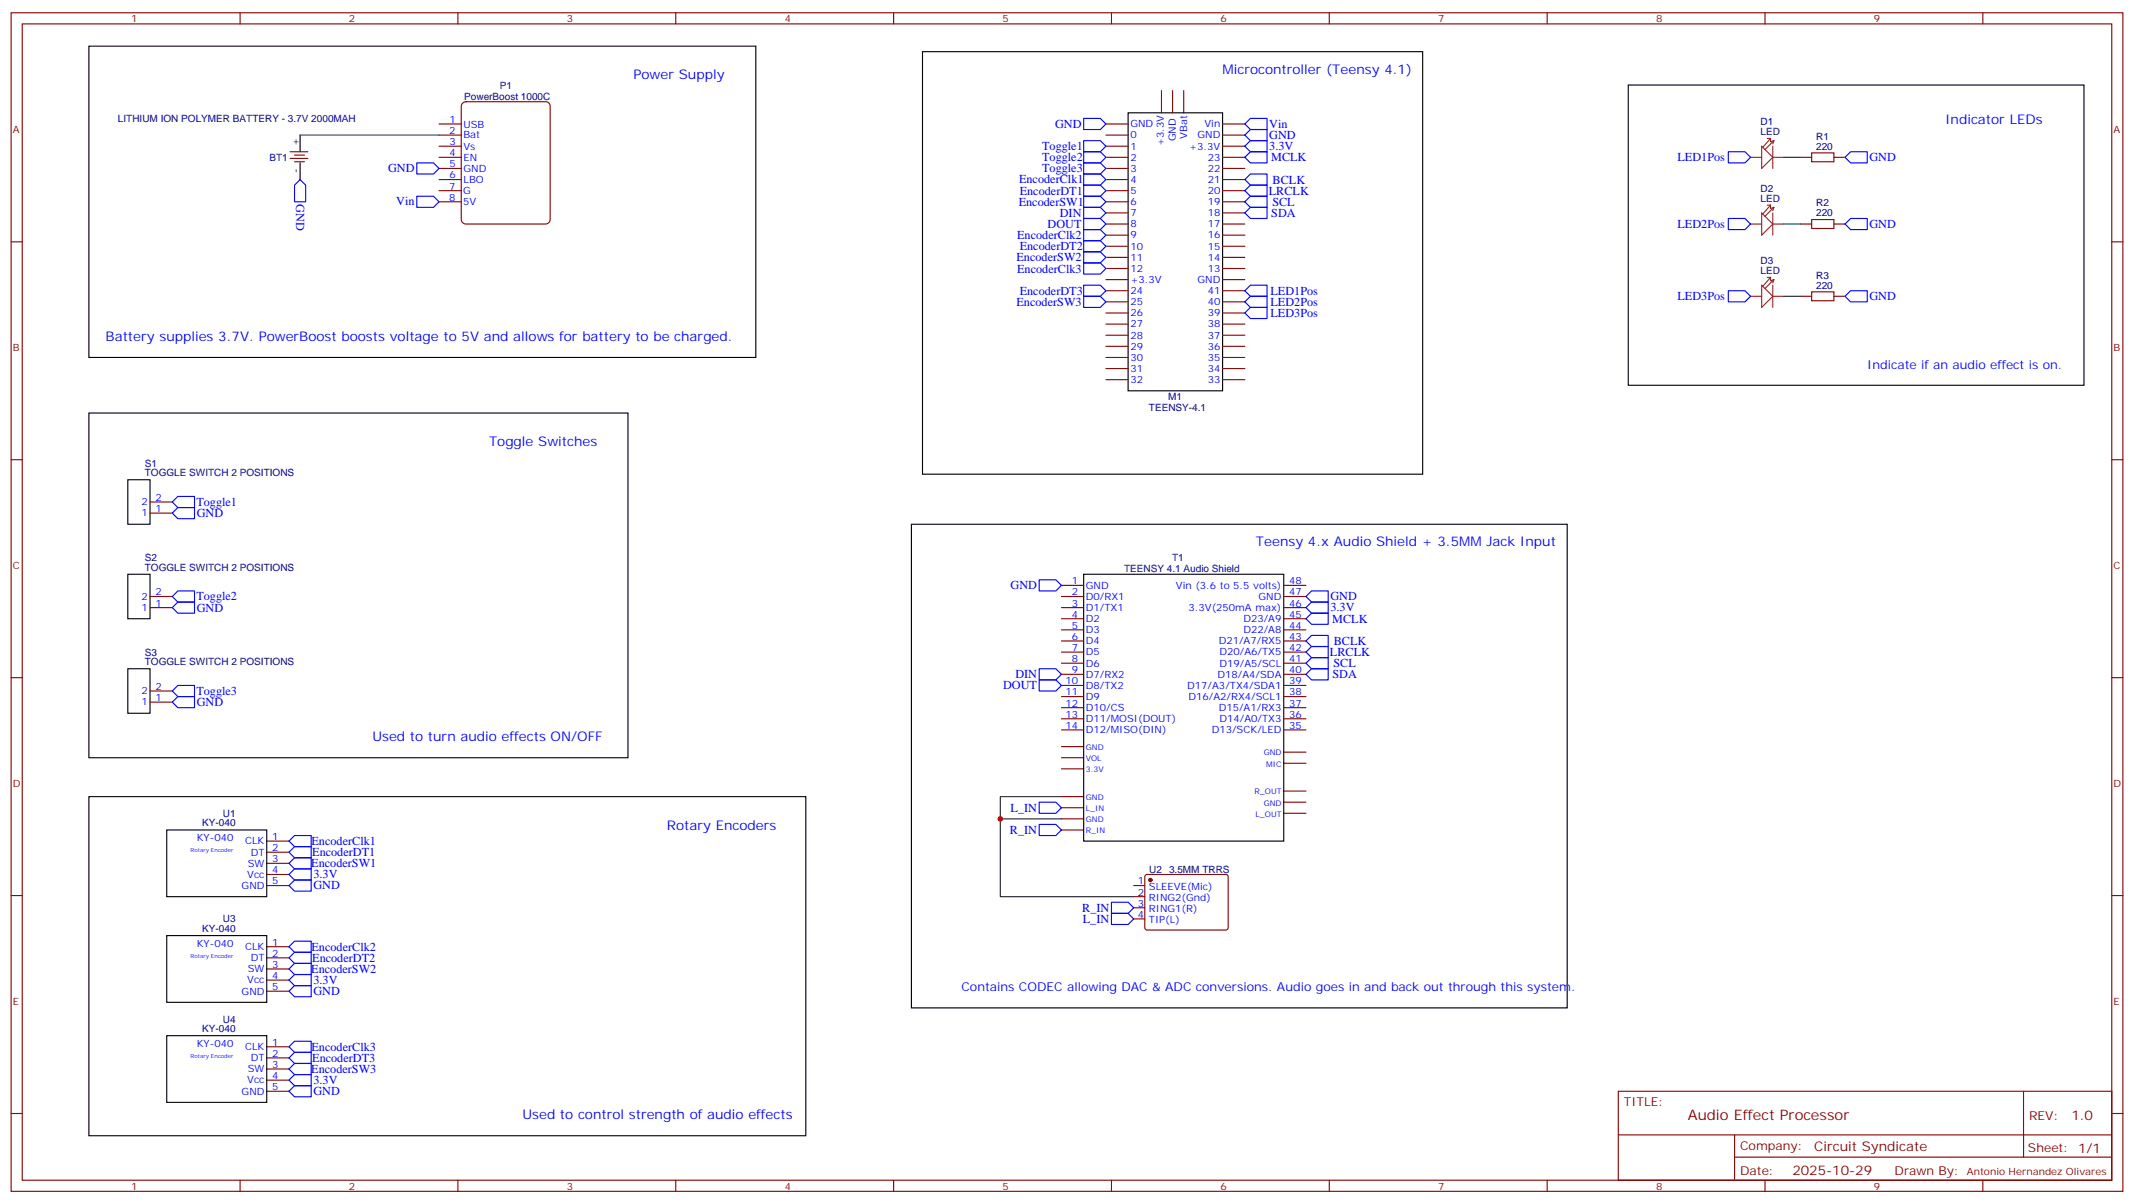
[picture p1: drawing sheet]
<svg xmlns="http://www.w3.org/2000/svg" width="677mm" height="382mm" viewBox="0 0 677 382" stroke-linecap="round" stroke-linejoin="round" font-family="sans-serif">
<g fill="none" stroke="#870000" stroke-width=".35">
<path d="M3.5 4.1h670.3v373.9h-670.3zM7.1 7.6h663.2v366.9h-663.2zM76.2 4.1v3.5M145.3 4.1v3.5M214.5 4.1v3.5M283.6 4.1v3.5M352.8 4.1v3.5M421.9 4.1v3.5M491.1 4.1v3.5M560.2 4.1v3.5M629.4 4.1v3.5M351 39.3h7.1"/>
<path d="M368.7 28.8v7M372.2 28.8v7M375.7 28.8v7M388.1 39.3h7M92.1 50.3h5.6M92.1 48.2h5.6M93.5 51.3h3.2M93.5 49.2h3.2M351 49.9h7.1M351 42.9h7.1M351 46.4h7.1M351 53.4h7.1"/>
<path d="M351 57h7.1M388.1 49.9h7M388.1 42.9h7M388.1 46.4h7M388.1 53.4h7M388.1 57h7M571.5 49.9h3.5M575 48.5h7.1v2.8h-7.1zM582.1 49.9h3.5M3.5 76.7h3.6M351 60.5h7.1M351 64h7.1"/>
<path d="M351 67.6h7.1M351 71.1h7.1M351 74.6h7.1M351 78.1h7.1M388.1 60.5h7M388.1 64h7M388.1 67.6h7M388.1 71.1h7M388.1 74.6h7M388.1 78.1h7M670.3 76.7h3.5M351 81.7h7.1"/>
<path d="M351 85.2h7.1M351 88.7h7.1M351 92.3h7.1M351 95.8h7.1M351 99.3h7.1M388.1 81.7h7M388.1 85.2h7M388.1 88.7h7M388.1 92.3h7M388.1 95.8h7M388.1 99.3h7M351 102.8h7.1"/>
<path d="M351 106.4h7.1M351 109.9h7.1M351 113.4h7.1M351 116.9h7.1M388.1 102.8h7M388.1 106.4h7M388.1 109.9h7M388.1 113.4h7M388.1 116.9h7M351 120.5h7.1M388.1 120.5h7M3.5 145.9h3.6"/>
<path d="M670.3 145.9h3.5M336.9 185.7h7.1M336.9 189.3h7.1M336.9 192.8h7.1M336.9 196.3h7.1M336.9 199.8h7.1M407.5 185.7h7M407.5 189.3h7M407.5 192.8h7M407.5 196.3h7M407.5 199.8h7M3.5 215h3.6"/>
<path d="M336.9 203.4h7.1M336.9 206.9h7.1M336.9 210.4h7.1M336.9 214h7.1M336.9 217.5h7.1M407.5 203.4h7M407.5 206.9h7M407.5 210.4h7M407.5 214h7M407.5 217.5h7M670.3 215h3.5M336.9 236.9h7.1"/>
<path d="M336.9 221h7.1M336.9 224.5h7.1M336.9 228.1h7.1M336.9 231.6h7.1M407.5 238.7h7M407.5 221h7M407.5 224.5h7M407.5 228.1h7M407.5 231.6h7M336.9 240.4h7.1M336.9 243.9h7.1M336.9 256.3h7.1"/>
<path d="M336.9 259.8h7.1M336.9 252.8h7.1M407.5 251h7M407.5 254.5h7M407.5 258.1h7M407.5 242.2h7M336.9 263.3h7.1M363.6 277.7l.5-.2h25.3l.4 .7v16.5l-.7 .4-25.3-.1-.4-.6v-16.2zM3.5 284.2h3.6M359.8 281h3.6M359.8 284.5h3.6M359.8 288h3.6"/>
<path d="M359.8 291.6h3.6M670.3 284.2h3.5M3.5 353.3h3.6M513.6 346.3h156.7v28.2h-156.7zM642.3 346.3v20.9M670.3 353.3h3.5M76.2 374.5v3.5M145.3 374.5v3.5M214.5 374.5v3.5M283.6 374.5v3.5M352.8 374.5v3.5M421.9 374.5v3.5"/>
<path d="M491.1 374.5v3.5M513.7 360.1h156.4M550.6 367.2h119.5M550.6 360.1v14.1M560.2 374.5v3.5M629.4 374.5v3.5"/>
</g>
<path d="M358.1 35.8h30v88.2h-30zM95.2 42.9v5.3M95.2 51.7v5.3M344 182.2h63.5v84.7h-63.5z" fill="none" stroke="#000" stroke-width=".35"/>
<circle cx="365.1" cy="279.2" r=".53" fill="#870000" stroke="#870000" stroke-width=".35"/>
<path d="M146.7 32.9l1.1-.6h25.4a1.41 1.41 0 0 1 1.4 1.4v36a1.51 1.51 0 0 1-1.4 1.4h-25.4a1.51 1.51 0 0 1-1.4-1.4v-36z" fill="#fff" stroke="#800000" stroke-width=".35"/>
<g fill="none" stroke="#870000" stroke-width=".35">
<path d="M139.3 39.3h7.1M139.3 42.9h7.1M139.3 46.4h7.1M139.3 49.9h7.1M139.3 53.4h7.1M139.3 57h7.1M139.3 60.5h7.1M139.3 64h7.1M571.5 71.1h3.5M575 69.7h7.1v2.8h-7.1zM582.1 71.1h3.5M571.5 94h3.5"/>
<path d="M575 92.6h7.1v2.8h-7.1zM582.1 94h3.5M47.6 159.3h7.1M47.6 162.8h7.1M47.6 192.8h7.1M47.6 189.3h7.1M47.6 219.3h7.1M47.6 222.8h7.1M84.7 266.9h7M84.7 270.4h7M84.7 273.9h7M84.7 277.5h7"/>
<path d="M84.7 281h7M84.7 300.4h7M84.7 303.9h7M84.7 307.4h7M84.7 311h7M84.7 314.5h7M84.7 332.1h7M84.7 335.7h7M84.7 339.2h7M84.7 342.7h7M84.7 346.3h7"/>
</g>
<path d="M95.2 42.9h44.1M566.2 49.9h5.3M566.2 71.1h5.3M566.2 94h5.3M317.5 259.8h19.4M336.9 252.8h-19.4v31.7h42.3" fill="none" stroke="#008700" stroke-width=".35"/>
<g fill="none" stroke="#8c2424" stroke-width=".35">
<path d="M555.6 49.9h3.6M559.2 46.4l3.5 3.5-3.5 3.5zM560.9 43.9h1.1M562 43.9l-2.5 2.8M562 43.9v1.1l1-.4M562.7 46.4v7M562.7 49.9h3.5M563 44.6l-2.8 2.8M563 44.6l-.3 1.1M555.6 71.1h3.6M559.2 67.6l3.5 3.5-3.5 3.5zM560.9 65.1h1.1"/>
<path d="M562 65.1v1l1-.3M562 65.1l-2.5 2.8M562.7 67.6v7M562.7 71.1h3.5M563 65.8l-2.8 2.8M563 65.8l-.3 1.1M555.6 94h3.6M559.2 90.5l3.5 3.5-3.5 3.5zM560.9 88h1.1M562 88v1.1l1-.4M562 88l-2.5 2.8M562.7 90.5v7"/>
<path d="M562.7 94h3.5M563 88.7l-2.8 2.8M563 88.7l-.3 1.1"/>
</g>
<path d="M28.2 14.6h211.7v98.8h-211.7zM292.8 16.4h158.8v134.1h-158.8zM516.8 27h144.7v95.2h-144.7zM28.2 131.1h171.1v109.3h-171.1zM40.6 152.2h7v14.1h-7zM289.3 166.3h208.1v153.5h-208.1zM40.6 182.2h7v14.1h-7zM40.6 212.2h7v14.1h-7zM28.2 252.8h227.6v107.6h-227.6zM52.9 263.3h31.8v21.2h-31.8zM52.9 296.9h31.8v21.1h-31.8zM52.9 328.6h31.8v21.2h-31.8z" fill="none" stroke="#000" stroke-width=".35"/>
<g fill="none" stroke="#00f" stroke-width=".35">
<path d="M344 37.6h5.2l1.8 1.7-1.8 1.8h-5.2zM396.9 37.6h5.3v3.5h-5.3l-1.8-1.8zM93.5 58.7l1.7-1.7 1.8 1.7v5.3h-3.5zM132.3 51.7h5.3l1.7 1.7-1.7 1.8h-5.3zM344 44.6h5.2l1.8 1.8-1.8 1.8h-5.2zM344 48.2h5.2l1.8 1.7-1.8 1.8h-5.2zM344 51.7h5.2l1.8 1.7-1.8 1.8h-5.2zM344 55.2h5.2l1.8 1.8-1.8 1.7h-5.2zM344 58.7h5.2l1.8 1.8-1.8 1.8h-5.2zM396.9 44.6h5.3v3.6h-5.3l-1.8-1.8zM396.9 41.1h5.3v3.5h-5.3l-1.8-1.7zM396.9 48.2h5.3v3.5h-5.3l-1.8-1.8z"/>
<path d="M396.9 55.2h5.3v3.5h-5.3l-1.8-1.7zM396.9 58.7h5.3v3.6h-5.3l-1.8-1.8zM548.6 48.2h5.3l1.7 1.7-1.7 1.8h-5.3zM587.4 48.2h5.3v3.5h-5.3l-1.8-1.8zM132.3 62.3h5.3l1.7 1.7-1.7 1.8h-5.3zM344 72.8h5.2l1.8 1.8-1.8 1.8h-5.2zM344 76.4h5.2l1.8 1.7-1.8 1.8h-5.2zM344 62.3h5.2l1.8 1.7-1.8 1.8h-5.2zM344 79.9h5.2l1.8 1.8-1.8 1.7h-5.2zM344 65.8h5.2l1.8 1.8-1.8 1.7h-5.2zM344 69.3h5.2l1.8 1.8-1.8 1.7h-5.2zM396.9 62.3h5.3v3.5h-5.3l-1.8-1.8z"/>
<path d="M396.9 65.8h5.3v3.5h-5.3l-1.8-1.7zM548.6 69.3h5.3l1.7 1.8-1.7 1.7h-5.3zM587.4 69.3h5.3v3.5h-5.3l-1.8-1.7zM344 83.4h5.2l1.8 1.8-1.8 1.8h-5.2zM344 90.5h5.2l1.8 1.8-1.8 1.7h-5.2zM344 94h5.2l1.8 1.8-1.8 1.7h-5.2zM396.9 90.5h5.3v3.5h-5.3l-1.8-1.7zM396.9 94h5.3v3.5h-5.3l-1.8-1.7zM396.9 97.5h5.3v3.6h-5.3l-1.8-1.8zM548.6 92.3h5.3l1.7 1.7-1.7 1.8h-5.3zM587.4 92.3h5.3v3.5h-5.3l-1.8-1.8zM56.4 157.5h5.3v3.5h-5.3l-1.7-1.7z"/>
<path d="M54.7 162.8l1.7-1.8h5.3v3.6h-5.3zM54.7 192.8l1.7-1.8h5.3v3.6h-5.3zM54.7 189.3l1.7-1.8h5.3v3.5h-5.3zM329.8 184h5.3l1.8 1.7-1.8 1.8h-5.3zM416.3 187.5h5.3v3.5h-5.3l-1.8-1.7zM416.3 191h5.3v3.6h-5.3l-1.8-1.8zM416.3 194.6h5.3v3.5h-5.3l-1.8-1.8zM56.4 217.5h5.3v3.5h-5.3l-1.7-1.7zM329.8 212.2h5.3l1.8 1.8-1.8 1.7h-5.3zM329.8 215.7h5.3l1.8 1.8-1.8 1.8h-5.3zM416.3 201.6h5.3v3.5h-5.3l-1.8-1.7zM416.3 205.1h5.3v3.6h-5.3l-1.8-1.8z"/>
<path d="M416.3 208.7h5.3v3.5h-5.3l-1.8-1.8zM416.3 212.2h5.3v3.5h-5.3l-1.8-1.7zM56.4 221h5.3v3.5h-5.3l-1.7-1.7zM329.8 254.5h5.3l1.8 1.8-1.8 1.8h-5.3zM93.5 279.2h5.3v3.6h-5.3l-1.8-1.8zM93.5 275.7h5.3v3.5h-5.3l-1.8-1.7zM93.5 265.1h5.3v3.5h-5.3l-1.8-1.7zM93.5 268.6h5.3v3.6h-5.3l-1.8-1.8zM93.5 272.2h5.3v3.5h-5.3l-1.8-1.8zM329.8 261.6h5.3l1.8 1.7-1.8 1.8h-5.3zM93.5 298.6h5.3v3.6h-5.3l-1.8-1.8zM352.8 289.8h5.3l1.7 1.8-1.7 1.7h-5.3z"/>
<path d="M352.8 286.3h5.3l1.7 1.7-1.7 1.8h-5.3zM93.5 312.7h5.3v3.6h-5.3l-1.8-1.8zM93.5 309.2h5.3v3.5h-5.3l-1.8-1.7zM93.5 302.2h5.3v3.5h-5.3l-1.8-1.8zM93.5 305.7h5.3v3.5h-5.3l-1.8-1.8zM93.5 330.4h5.3v3.5h-5.3l-1.8-1.8zM93.5 333.9h5.3v3.5h-5.3l-1.8-1.7zM93.5 337.4h5.3v3.6h-5.3l-1.8-1.8zM93.5 344.5h5.3v3.5h-5.3l-1.8-1.7zM93.5 341h5.3v3.5h-5.3l-1.8-1.8z"/>
</g>
<circle cx="317.5" cy="259.8" r=".88" fill="#c00"/>
<text font-size="4.6" fill="#800" x="535.7" y="355.3">Audio Effect Processor</text>
<g font-size="4.2" fill="#00f">
<text x="388.1" y="23.5">Microcontroller (Teensy 4.1)</text>
<text x="201.1" y="25.2">Power Supply</text>
<text x="617.4" y="39.3">Indicator LEDs</text>
<text x="33.5" y="108.1">Battery supplies 3.7V. PowerBoost boosts voltage to 5V and allows for battery to be charged.</text>
<text x="155.2" y="141.6">Toggle Switches</text>
<text x="398.6" y="173.4">Teensy 4.x Audio Shield + 3.5MM Jack Input</text>
<text x="118.2" y="235.1">Used to turn audio effects ON/OFF</text>
<text x="211.7" y="263.3">Rotary Encoders</text>
<text x="165.8" y="355.1">Used to control strength of audio effects</text>
</g>
<g font-size="4.2" fill="#800">
<text x="657.4" y="355.5">1.0</text>
<text x="575.8" y="365.1">Circuit Syndicate</text>
<text x="568.9" y="372.9">2025-10-29</text>
</g>
<g font-size="3.9" fill="#00f">
<text x="334.9" y="40.6">GND</text>
<text x="402.9" y="40.5">Vin</text>
<text x="330.8" y="47.6">Toggle1</text>
<text x="402.9" y="47.6">3.3V</text>
<text x="402.9" y="44.1">GND</text>
<text x="330.8" y="51.2">Toggle2</text>
<text x="403.5" y="51.2">MCLK</text>
<text x="532.4" y="51.2">LED1Pos</text>
<text x="593.4" y="51.2">GND</text>
<text x="123.2" y="54.7">GND</text>
<text x="323.4" y="58.2">EncoderClk1</text>
<text x="330.8" y="54.7">Toggle3</text>
<text x="403.9" y="58.2">BCLK</text>
<text x="94" y="64.7" transform="rotate(90 94 64.7)">GND</text>
<text x="125.8" y="65.2">Vin</text>
<text x="323.3" y="65.3">EncoderSW1</text>
<text x="323.7" y="61.7">EncoderDT1</text>
<text x="402.7" y="61.8">LRCLK</text>
<text x="403.8" y="65.3">SCL</text>
<text x="336.4" y="68.8">DIN</text>
<text x="403.5" y="68.8">SDA</text>
<text x="322.8" y="75.9">EncoderClk2</text>
<text x="332.5" y="72.3">DOUT</text>
<text x="532.4" y="72.3">LED2Pos</text>
<text x="593.4" y="72.3">GND</text>
<text x="322.6" y="82.9">EncoderSW2</text>
<text x="323.7" y="79.4">EncoderDT2</text>
<text x="322.8" y="86.5">EncoderClk3</text>
<text x="323.7" y="93.5">EncoderDT3</text>
<text x="403.2" y="93.5">LED1Pos</text>
<text x="532.4" y="95.2">LED3Pos</text>
<text x="593.4" y="95.3">GND</text>
<text x="322.6" y="97">EncoderSW3</text>
<text x="403.2" y="97">LED2Pos</text>
<text x="403.2" y="100.5">LED3Pos</text>
<text x="592.7" y="116.9">Indicate if an audio effect is on.</text>
<text x="62.3" y="160.5">Toggle1</text>
<text x="62.4" y="164">GND</text>
<text x="62.3" y="190.5">Toggle2</text>
<text x="320.8" y="187">GND</text>
<text x="422.3" y="190.5">GND</text>
<text x="62.4" y="194">GND</text>
<text x="422.3" y="194">3.3V</text>
<text x="422.9" y="197.6">MCLK</text>
<text x="422.1" y="208.2">LRCLK</text>
<text x="423.3" y="204.6">BCLK</text>
<text x="322.3" y="215.2">DIN</text>
<text x="422.9" y="215.2">SDA</text>
<text x="423.2" y="211.7">SCL</text>
<text x="62.3" y="220.5">Toggle3</text>
<text x="318.4" y="218.7">DOUT</text>
<text x="62.4" y="224">GND</text>
<text x="320.8" y="257.6">L_IN</text>
<text x="98.9" y="268.1">EncoderClk1</text>
<text x="320.6" y="264.6">R_IN</text>
<text x="98.8" y="275.2">EncoderSW1</text>
<text x="99.1" y="271.6">EncoderDT1</text>
<text x="99.5" y="278.6">3.3V</text>
<text x="99.5" y="282.2">GND</text>
<text x="343.5" y="289.3">R_IN</text>
<text x="343.7" y="292.8">L_IN</text>
<text x="98.9" y="301.6">EncoderClk2</text>
<text x="99.1" y="305.2">EncoderDT2</text>
<text x="98.8" y="308.7">EncoderSW2</text>
<text x="99.5" y="315.7">GND</text>
<text x="99.5" y="312.1">3.3V</text>
<text x="305.2" y="314.5">Contains CODEC allowing DAC &amp; ADC conversions. Audio goes in and back out through this system.</text>
<text x="98.9" y="333.4">EncoderClk3</text>
<text x="98.8" y="340.4">EncoderSW3</text>
<text x="99.1" y="336.9">EncoderDT3</text>
<text x="99.5" y="347.5">GND</text>
<text x="99.5" y="343.9">3.3V</text>
</g>
<g font-size="3.9" fill="#800">
<text x="515.4" y="350.8">TITLE:</text>
<text x="644" y="355.5">REV:</text>
<text x="552.3" y="365">Company:</text>
<text x="643.7" y="365.7">Sheet: 1/1</text>
<text x="552.3" y="372.7">Date:</text>
<text x="601.4" y="372.8">Drawn By:</text>
</g>
<g font-size="3.2" fill="#800">
<text x="41.6" y="7.1">1</text>
<text x="110.8" y="7.1">2</text>
<text x="179.9" y="7.1">3</text>
<text x="249.1" y="7.1">4</text>
<text x="318.2" y="7.1">5</text>
<text x="387.3" y="7.1">6</text>
<text x="456.5" y="7.1">7</text>
<text x="525.6" y="7.1">8</text>
<text x="594.8" y="7.1">9</text>
<text x="4.1" y="42.2">A</text>
<text x="670.8" y="42.2">A</text>
<text x="4.1" y="111.3">B</text>
<text x="670.8" y="111.3">B</text>
<text x="4.1" y="180.4">C</text>
<text x="670.8" y="180.4">C</text>
<text x="4.1" y="249.6">D</text>
<text x="670.8" y="249.6">D</text>
<text x="4.1" y="318.7">E</text>
<text x="670.8" y="318.7">E</text>
<text x="41.6" y="377.5">1</text>
<text x="110.8" y="377.5">2</text>
<text x="179.9" y="377.5">3</text>
<text x="249.1" y="377.5">4</text>
<text x="318.2" y="377.5">5</text>
<text x="387.3" y="377.5">6</text>
<text x="456.5" y="377.5">7</text>
<text x="525.6" y="377.5">8</text>
<text x="594.8" y="377.5">9</text>
<text x="624.3" y="372.8">Antonio Hernandez Olivares</text>
</g>
<g font-size="3.2" fill="#000080">
<text x="158.6" y="28.2">P1</text>
<text x="147.3" y="31.7">PowerBoost 1000C</text>
<text x="37.4" y="38.7">LITHIUM ION POLYMER BATTERY - 3.7V 2000MAH</text>
<text x="558.8" y="39.7">D1</text>
<text x="558.8" y="42.9">LED</text>
<text x="576.4" y="47.4">220</text>
<text x="576.4" y="44.3">R1</text>
<text x="85.5" y="51">BT1</text>
<text x="558.8" y="64">LED</text>
<text x="558.8" y="60.9">D2</text>
<text x="576.4" y="65.5">R2</text>
<text x="576.4" y="68.6">220</text>
<text x="558.8" y="83.8">D3</text>
<text x="558.8" y="87">LED</text>
<text x="576.4" y="88.4">R3</text>
<text x="576.4" y="91.5">220</text>
<text x="364.7" y="130.5">TEENSY-4.1</text>
<text x="370.8" y="127">M1</text>
<text x="46" y="148.1">S1</text>
<text x="46" y="151.2">TOGGLE SWITCH 2 POSITIONS</text>
<text x="46" y="178.1">S2</text>
<text x="372" y="178">T1</text>
<text x="46" y="181.2">TOGGLE SWITCH 2 POSITIONS</text>
<text x="356.8" y="181.6">TEENSY 4.1 Audio Shield</text>
<text x="46" y="208.1">S3</text>
<text x="46" y="211.1">TOGGLE SWITCH 2 POSITIONS</text>
<text x="64.2" y="262.2">KY-040</text>
<text x="70.7" y="259.2">U1</text>
<text x="364.8" y="276.9">U2</text>
<text x="371.1" y="276.9">3.5MM TRRS</text>
<text x="70.7" y="292.7">U3</text>
<text x="64.2" y="295.7">KY-040</text>
<text x="64.2" y="327.5">KY-040</text>
<text x="70.7" y="324.4">U4</text>
</g>
<g font-size="3.2" fill="#00f">
<text x="142.6" y="39">1</text>
<text x="147.1" y="40.5">USB</text>
<text x="358.8" y="40.4">GND</text>
<text x="382.3" y="40.4">Vin</text>
<text x="142.6" y="42.5">2</text>
<text x="142.6" y="46">3</text>
<text x="147.1" y="43.9">Bat</text>
<text x="147.1" y="47.4">Vs</text>
<text x="358.8" y="47.4">1</text>
<text x="358.8" y="43.9">0</text>
<text x="369.4" y="46.5" transform="rotate(-90 369.4 46.5)">+3.3V</text>
<text x="373.2" y="44.9" transform="rotate(-90 373.2 44.9)">GND</text>
<text x="376.8" y="44" transform="rotate(-90 376.8 44)">VBat</text>
<text x="377.4" y="47.4">+3.3V</text>
<text x="380.1" y="43.9">GND</text>
<text x="142.6" y="49.6">4</text>
<text x="142.6" y="53.1">5</text>
<text x="147.1" y="51">EN</text>
<text x="358.8" y="51">2</text>
<text x="383.3" y="51">23</text>
<text x="142.6" y="56.6">6</text>
<text x="147.1" y="54.5">GND</text>
<text x="147.1" y="58">LBO</text>
<text x="358.8" y="58">4</text>
<text x="358.8" y="54.5">3</text>
<text x="383.3" y="54.5">22</text>
<text x="383.3" y="58">21</text>
<text x="142.6" y="60.1">7</text>
<text x="142.6" y="63.7">8</text>
<text x="147" y="61.6">G</text>
<text x="147" y="65.1">5V</text>
<text x="358.8" y="65.1">6</text>
<text x="358.8" y="61.6">5</text>
<text x="383.3" y="61.6">20</text>
<text x="383.3" y="65.1">19</text>
<text x="358.8" y="68.6">7</text>
<text x="383.3" y="68.6">18</text>
<text x="358.8" y="75.7">9</text>
<text x="358.8" y="72.1">8</text>
<text x="383.3" y="72.1">17</text>
<text x="383.3" y="75.7">16</text>
<text x="358.8" y="82.7">11</text>
<text x="358.8" y="79.2">10</text>
<text x="383.3" y="79.2">15</text>
<text x="383.3" y="82.7">14</text>
<text x="358.8" y="89.8">+3.3V</text>
<text x="358.8" y="86.3">12</text>
<text x="380.1" y="89.8">GND</text>
<text x="383.3" y="86.3">13</text>
<text x="358.8" y="93.3">24</text>
<text x="383.3" y="93.3">41</text>
<text x="358.8" y="100.4">26</text>
<text x="358.8" y="96.8">25</text>
<text x="383.3" y="96.8">40</text>
<text x="383.3" y="100.4">39</text>
<text x="358.8" y="107.4">28</text>
<text x="358.8" y="103.9">27</text>
<text x="383.3" y="103.9">38</text>
<text x="383.3" y="107.4">37</text>
<text x="358.8" y="110.9">29</text>
<text x="383.3" y="110.9">36</text>
<text x="358.8" y="118">31</text>
<text x="358.8" y="114.5">30</text>
<text x="383.3" y="114.5">35</text>
<text x="383.3" y="118">34</text>
<text x="358.8" y="121.5">32</text>
<text x="383.3" y="121.5">33</text>
<text x="44.9" y="160.3">2</text>
<text x="49.4" y="158.9">2</text>
<text x="44.9" y="163.9">1</text>
<text x="49.4" y="162.5">1</text>
<text x="340.2" y="185.4">1</text>
<text x="409.2" y="185.4">48</text>
<text x="44.9" y="190.3">2</text>
<text x="49.4" y="188.9">2</text>
<text x="340.2" y="188.9">2</text>
<text x="344.7" y="186.8">GND</text>
<text x="344.7" y="190.3">D0/RX1</text>
<text x="373.2" y="186.8">Vin (3.6 to 5.5 volts)</text>
<text x="399.5" y="190.3">GND</text>
<text x="409.2" y="188.9">47</text>
<text x="44.9" y="193.9">1</text>
<text x="49.4" y="192.4">1</text>
<text x="340.2" y="192.4">3</text>
<text x="340.2" y="196">4</text>
<text x="344.7" y="193.9">D1/TX1</text>
<text x="344.7" y="197.4">D2</text>
<text x="377.2" y="193.9">3.3V(250mA max)</text>
<text x="394.6" y="197.4">D23/A9</text>
<text x="409.2" y="196">45</text>
<text x="409.2" y="192.4">46</text>
<text x="340.2" y="199.5">5</text>
<text x="340.2" y="203">6</text>
<text x="344.7" y="200.9">D3</text>
<text x="394.6" y="200.9">D22/A8</text>
<text x="409.2" y="203">43</text>
<text x="409.2" y="199.5">44</text>
<text x="340.2" y="206.6">7</text>
<text x="344.7" y="204.4">D4</text>
<text x="344.7" y="208">D5</text>
<text x="386.8" y="204.4">D21/A7/RX5</text>
<text x="387.1" y="208">D20/A6/TX5</text>
<text x="409.2" y="206.6">42</text>
<text x="340.2" y="210.1">8</text>
<text x="340.2" y="213.6">9</text>
<text x="344.7" y="211.5">D6</text>
<text x="344.7" y="215">D7/RX2</text>
<text x="386.4" y="215">D18/A4/SDA</text>
<text x="387.1" y="211.5">D19/A5/SCL</text>
<text x="409.2" y="213.6">40</text>
<text x="409.2" y="210.1">41</text>
<text x="44.9" y="220.3">2</text>
<text x="49.4" y="218.9">2</text>
<text x="338.2" y="217.1">10</text>
<text x="338.2" y="220.7">11</text>
<text x="344.7" y="218.5">D8/TX2</text>
<text x="376.8" y="218.5">D17/A3/TX4/SDA1</text>
<text x="409.2" y="220.7">38</text>
<text x="409.2" y="217.1">39</text>
<text x="44.9" y="223.8">1</text>
<text x="49.4" y="222.4">1</text>
<text x="338.2" y="224.2">12</text>
<text x="338.2" y="227.7">13</text>
<text x="344.7" y="222.1">D9</text>
<text x="344.7" y="225.6">D10/CS</text>
<text x="377.2" y="222.1">D16/A2/RX4/SCL1</text>
<text x="386.8" y="225.6">D15/A1/RX3</text>
<text x="409.2" y="227.7">36</text>
<text x="409.2" y="224.2">37</text>
<text x="338.2" y="231.2">14</text>
<text x="344.7" y="229.1">D11/MOSI(DOUT)</text>
<text x="344.7" y="232.7">D12/MISO(DIN)</text>
<text x="384.6" y="232.7">D13/SCK/LED</text>
<text x="387.1" y="229.1">D14/A0/TX3</text>
<text x="409.2" y="231.2">35</text>
<text x="62.4" y="266.9">KY-040</text>
<text x="77.8" y="267.9">CLK</text>
<text x="86.4" y="266.5">1</text>
<text x="78.7" y="275">SW</text>
<text x="79.6" y="271.5">DT</text>
<text x="86.4" y="270.1">2</text>
<text x="86.4" y="273.6">3</text>
<text x="78.5" y="278.5">Vcc</text>
<text x="86.4" y="277.1">4</text>
<text x="86.4" y="280.6">5</text>
<text x="361.2" y="280.6">1</text>
<text x="76.7" y="282">GND</text>
<text x="361.2" y="284.2">2</text>
<text x="361.2" y="287.7">3</text>
<text x="364.7" y="282.4">SLEEVE(Mic)</text>
<text x="364.7" y="285.9">RING2(Gnd)</text>
<text x="361.2" y="291.2">4</text>
<text x="364.7" y="289.5">RING1(R)</text>
<text x="364.7" y="293">TIP(L)</text>
<text x="62.4" y="300.4">KY-040</text>
<text x="77.8" y="301.4">CLK</text>
<text x="79.6" y="305">DT</text>
<text x="86.4" y="300">1</text>
<text x="86.4" y="303.6">2</text>
<text x="78.7" y="308.5">SW</text>
<text x="86.4" y="307.1">3</text>
<text x="86.4" y="310.6">4</text>
<text x="76.7" y="315.6">GND</text>
<text x="78.5" y="312">Vcc</text>
<text x="86.4" y="314.1">5</text>
<text x="62.4" y="332.1">KY-040</text>
<text x="77.8" y="333.2">CLK</text>
<text x="86.4" y="331.8">1</text>
<text x="86.4" y="335.3">2</text>
<text x="78.7" y="340.3">SW</text>
<text x="79.6" y="336.7">DT</text>
<text x="86.4" y="338.8">3</text>
<text x="76.7" y="347.3">GND</text>
<text x="78.5" y="343.8">Vcc</text>
<text x="86.4" y="342.4">4</text>
<text x="86.4" y="345.9">5</text>
</g>
<g font-size="3.2">
<text x="94.9" y="46.4" transform="rotate(-90 94.9 46.4)">+</text>
<text x="94.9" y="54.9" transform="rotate(-90 94.9 54.9)">-</text>
</g>
<g font-size="2.5" fill="#00f">
<text x="344.7" y="237.9">GND</text>
<text x="401.1" y="239.7">GND</text>
<text x="344.7" y="241.5">VOL</text>
<text x="344.7" y="245">3.3V</text>
<text x="401.9" y="243.2">MIC</text>
<text x="344.7" y="257.4">L_IN</text>
<text x="344.7" y="253.8">GND</text>
<text x="398.2" y="252.1">R_OUT</text>
<text x="401.1" y="255.6">GND</text>
<text x="344.7" y="260.9">GND</text>
<text x="398.5" y="259.1">L_OUT</text>
<text x="344.7" y="264.4">R_IN</text>
</g>
<g font-size="1.8" fill="#00f">
<text x="60.5" y="270.4">Rotary Encoder</text>
<text x="60.5" y="303.9">Rotary Encoder</text>
<text x="60.5" y="335.7">Rotary Encoder</text>
</g>
</svg>
